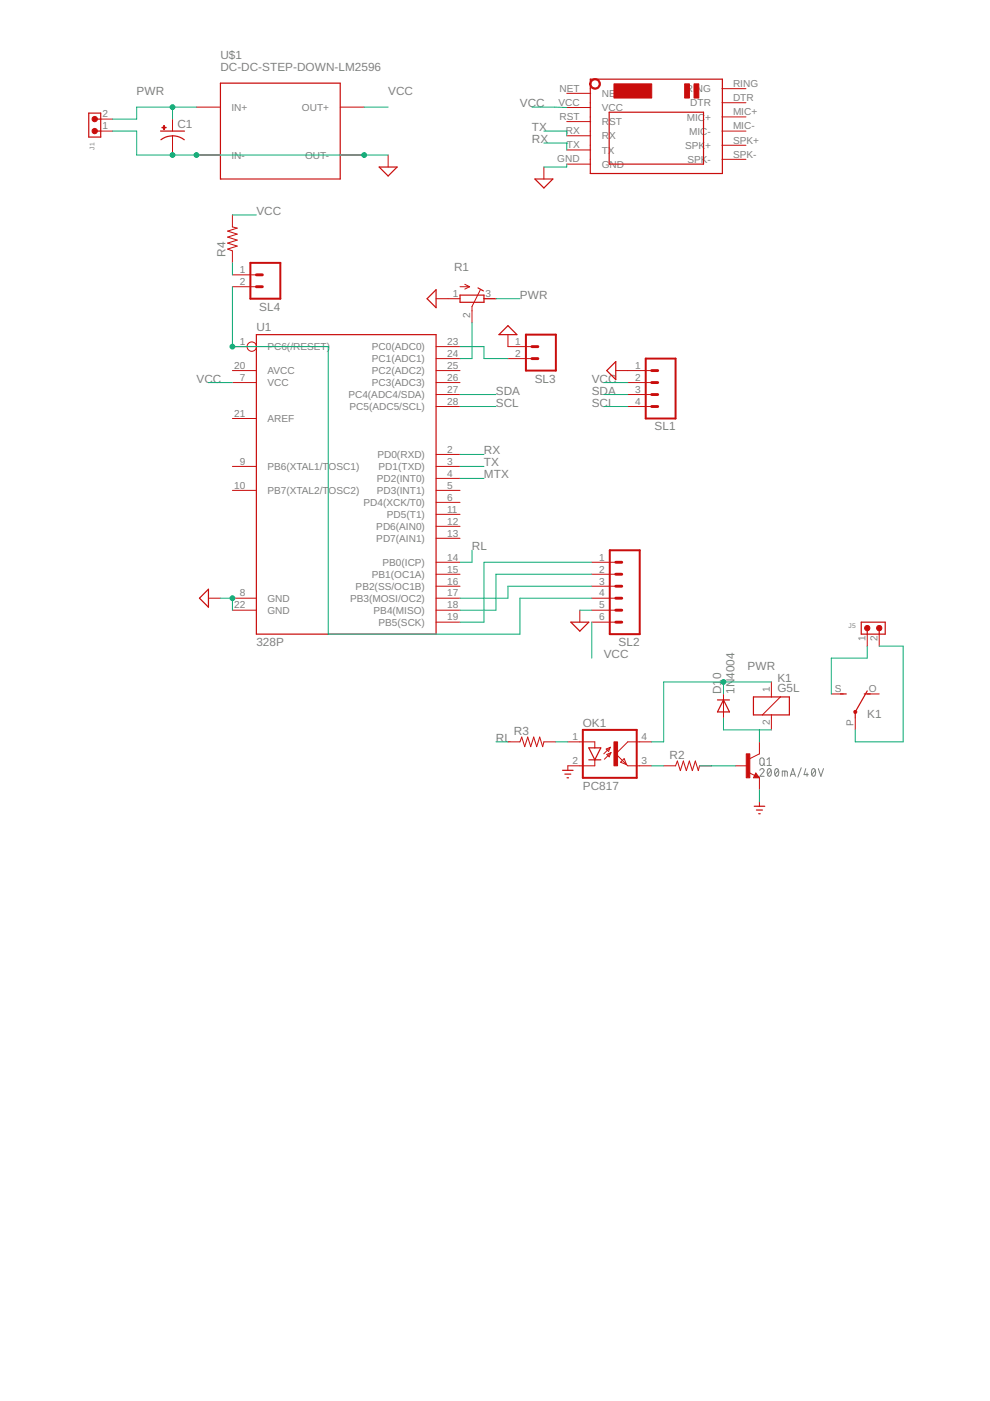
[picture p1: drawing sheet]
<svg xmlns="http://www.w3.org/2000/svg" width="210mm" height="297mm" viewBox="0 0 210 297" stroke-linecap="round" stroke-linejoin="round" font-family="sans-serif">
<g fill="none" stroke="#808080" stroke-width=".21">
<path d="M161.1 163.3a.44 .44 0 0 1 .6-.3 .44 .44 0 0 1 .2 .7l-.8 .9h.9M161.2 160.8l.3-.1 .4 .1 .1 1a.46 .46 0 0 1-.4 .5 .46 .46 0 0 1-.5-.5zM161.8 161.9l.4 .4M162.6 161l.5-.3v1.6M162.6 162.3h.9M162.9 163.1l.2-.1a.97 .97 0 0 1 0 1.6 1.03 1.03 0 0 1-.2-1.5zM163.5 163.3l-.7 .9M164.4 163.1l.3-.1a.97 .97 0 0 1 0 1.6 1.03 1.03 0 0 1-.3-1.5zM165 163.3l-.7 .9M165.9 164.6v-1.1l1 .1v1M166.4 163.5v1.1M167.6 164.6l.5-1.6 .6 1.6"/>
<path d="M167.7 164.2h.8M169.9 162.8l-.7 2M170.8 163l-.3 1.2h.9M171.1 163.9v.7M172.2 163.1l.3-.1a.97 .97 0 0 1 0 1.6 1.03 1.03 0 0 1-.3-1.5zM172.8 163.3l-.7 .9M173.5 163l.6 1.6 .5-1.6"/>
</g>
<g fill="none" stroke="#c90d0c" stroke-width=".25">
<path d="M46.7 17.6h25.4v20.4h-25.4zM125.2 16.8h28v20h-28zM18.8 24h2.6v5.1h-2.6zM20.1 27.8h1.3M20.1 25.3h1.3M34 27.8h5.1M34.1 29.6a4 4 0 0 1 5 0M80.4 35.4h3.8l-1.9 1.9zM113.4 38h3.8l-1.9 1.9zM129.2 23.8h20v11h-20zM54.4 71h38.1v63.5h-38.1zM92.5 61.4v3.8l-1.9-1.9z"/>
<path d="M97.5 62.6h5.1v1.5h-5.1zM101.3 61l1.2 .7M107.7 69l1.9 2h-3.8zM130.6 76.7v3.8l-1.9-1.9zM44.2 124.9v3.8l-1.9-1.9zM121 131.9h3.8l-1.9 1.9zM182.6 131.9h5.1v2.6h-5.1zM183.9 133.2v1.3M186.4 133.2v1.3M124.8 158.6h2.6l-1.3 2.5zM152.1 148.4h2.6M153.4 148.4l1.3 2.5h-2.6z"/>
<path d="M159.7 147.8h7.7v3.8h-7.7zM178.2 147.1h1.2M183.2 147.1h1.3M183.9 146.5l-2.6 4.4v1.3M119.3 163.3h2.2M119.8 164.1h1.2M120.2 164.9h.3M124.8 161.1h2.6M159.9 170.9h2.2M160.3 164.4l.1 .3h-.4l.3-.6 .5 .7h-.8M160.4 171.7h1.2M160.9 172.5h.3"/>
</g>
<g fill="none" stroke="#c90d0c" stroke-width=".21">
<path d="M120.2 19.8h5M153.1 18.8h5.1M21.4 27.8h2.5M21.4 25.3h2.5M36.6 25.3v2.5M36.6 28.8v4.1M41.7 22.7h5M41.7 32.9h5M72.1 22.7h5.1M72.1 32.9h5.1M82.3 32.9v2.5M115.3 35.4v2.6"/>
<path d="M120.2 22.8h5M120.2 25.8h5M120.2 28.8h5M120.2 31.8h5M120.2 34.8h5M153.1 27.8h5.1M153.1 33.8h5.1M153.1 30.8h5.1M153.1 24.8h5.1M153.1 21.8h5.1M49.3 58.3h5.1M49.3 45.6v2.5l1 .3-2 .6 2 .6-2 .7 2 .6-2 .6 2 .7-2 .6 1 .4v2.5"/>
<path d="M49.3 78.6h5.1M49.3 73.5h3.1M49.3 60.8h5.1M92.5 78.6h5M92.5 76h5M92.5 73.5h5M92.5 63.3h5M97.5 60.8h2.1M98.6 60.3l1 .5M99.6 60.8l-1 .5M101.8 61.5l-1.7 3.5v3.4M102.6 63.3h2.6"/>
<path d="M107.7 76h5.1M107.7 71v2.5h5.1M130.6 78.6h7.6M49.3 98.9h5.1M49.3 81.1h5.1M49.3 88.7h5.1M92.5 98.9h5M92.5 81.1h5M92.5 96.4h5M92.5 86.2h5M92.5 83.7h5M133.1 81.1h5.1"/>
<path d="M133.1 86.2h5.1M133.1 83.7h5.1M49.3 104h5.1M92.5 104h5M92.5 119.2h5M92.5 114.1h5M92.5 111.6h5M92.5 109.1h5M92.5 106.5h5M92.5 101.4h5M125.5 119.2h5.1M44.2 126.8h2.5"/>
<path d="M49.3 126.8h5.1M49.3 129.4h5.1M92.5 131.9h5M92.5 126.8h5M92.5 129.4h5M92.5 124.3h5M92.5 121.8h5M122.9 129.4v2.5M125.5 131.9h5.1M125.5 126.8h5.1M125.5 129.4h5.1M125.5 124.3h5.1"/>
<path d="M125.5 121.8h5.1M183.9 134.5v2.5M186.4 134.5v2.5M107.7 157.3h2.5l.4-1 .7 2 .6-2 .6 2 .7-2 .6 2 .6-2 .7 2 .2-1h2.6M120.4 157.3h5.7v1.3M128.5 158.8l.9-.4-.4 .9zM128.7 160l.8-.4-.3 .9zM129.4 158.4l-1.4 1.4M129.5 159.6l-1.4 1.4M138.2 157.3h-5.1l-2.5 2.5 2.5 2.6h5.1M153.4 147.1v5.1M161 157.3v2.5l-2 1"/>
<path d="M163.6 144.6v3.2M163.6 151.6v3.1M165.5 147.8l-3.9 3.8M176.3 147.1h2.5M181.3 152.2v2.5M183.9 147.1h2.5M126.1 161.1v1.3h-5.7v.9M132.3 160.8l.5 1.3-1.2-.5zM140.7 162.4h2.5l.4-1 .7 2 .6-2 .6 2 .7-2 .6 2 .6-2 .7 2 .2-1h2.6M155.9 162.4h2.6M158.8 163.8l1.2 .6M160.3 163.9l.7 1h-1.3z"/>
<path d="M161 164.9v2.5M161 170v.9"/>
<circle cx="53.4" cy="73.5" r=".99"/>
</g>
<g fill="#c90d0c" stroke="#c90d0c" stroke-width=".21">
<path d="M125.4 16.9a1.13 1.13 0 0 1 1.8 .4 1.13 1.13 0 0 1-.8 1.6 1.13 1.13 0 0 1-1.4-1.1h.3a.87 .87 0 0 1 1.2-.8 .87 .87 0 0 1 .2 1.4 .87 .87 0 0 1-1.4-.4v-.2h-.3z" fill-rule="evenodd"/>
<circle cx="20.1" cy="27.8" r=".56"/>
<circle cx="20.1" cy="25.3" r=".56"/>
<circle cx="181.3" cy="150.9" r=".32"/>
<circle cx="183.9" cy="133.2" r=".58"/>
<circle cx="186.4" cy="133.2" r=".58"/>
</g>
<g fill="#c90d0c" stroke="#c90d0c" stroke-width=".21">
<path d="M147.2 17.8h1v3h-1z"/>
<path d="M145.2 17.8h1v3h-1z"/>
<path d="M130.2 17.8h8v3h-8z"/>
<path d="M158.2 159.8h.8v5.1h-.8z"/>
<path d="M130.2 157.3h.7v5.1h-.7z"/>
<path d="M34.3 27h.9v.1h-.9z"/>
<path d="M34.7 26.6h.1v.9h-.1z"/>
</g>
<path d="M53.1 55.7h6.3v7.6h-6.3zM111.5 71h6.4v7.6h-6.4zM136.9 76h6.3v12.7h-6.3zM129.3 116.7h6.3v17.8h-6.3zM123.6 154.7h11.4v10.2h-11.4z" fill="none" stroke="#c90d0c" stroke-width=".42"/>
<g fill="none" stroke="#c90d0c" stroke-width=".61">
<path d="M54.4 58.3h1.2M54.4 60.8h1.2M112.8 76h1.2M112.8 73.5h1.2M138.2 78.6h1.2M138.2 83.7h1.2M138.2 81.1h1.2M138.2 86.2h1.2M130.6 119.2h1.2M130.6 124.3h1.2M130.6 121.8h1.2M130.6 129.4h1.2"/>
<path d="M130.6 126.8h1.2M130.6 131.9h1.2"/>
</g>
<g fill="none" stroke="#0dab76" stroke-width=".21">
<path d="M23.9 27.8h5.1v5.1h53.3M36.6 22.7v2.6M41.7 22.7h-12.7v2.6h-5.1M77.2 22.7h5.1M112.8 22.7l7.4 .1M115.3 27.8h4.9v1M115.3 30.3h5.1M120.2 30.3v1.5M120.2 34.8v.6h-4.9M49.3 45.6h5.1M49.3 55.7v2.6M49.3 60.8v12.7h20.3v61h40.6v-7.7h15.3"/>
<path d="M97.5 73.5h5.1v2.5h5.1M100.1 68.4v7.6h-2.6M105.2 63.3h5M44.2 81.1h5.1M97.5 98.9h5.1M97.5 96.4h5.1M97.5 86.2h7.7M97.5 83.7h7.7M128 81.1h5.1M128 86.2h5.1M128 83.7h5.1M97.5 101.4h5.1"/>
<path d="M100.1 116.7v2.5h-2.6M125.5 119.2h-22.9v12.7h-5.1M46.7 126.8h2.6v2.6M122.9 129.4h2.6M125.5 131.9v7.6M125.5 124.3h-17.8v2.5h-10.2M125.5 121.8h-20.3v7.6h-7.7M183.9 137v2.5h-7.6v7.6M186.4 137h5.1v20.3h-10.2v-2.6M105.2 157.3h2.5M117.9 157.3h2.5M153.4 144.6v2.5"/>
<path d="M153.4 152.2v2.5h10.2M161 154.7v2.6M163.6 144.6h-22.9v12.7h-2.5M138.2 162.4h2.5M148.3 162.4h7.6M161 167.4v2.6"/>
</g>
<g fill="#0dab76" stroke="#0dab76" stroke-width=".21">
<circle cx="36.6" cy="32.9" r=".51"/>
<circle cx="41.7" cy="32.9" r=".51"/>
<circle cx="77.2" cy="32.9" r=".51"/>
<circle cx="49.3" cy="126.8" r=".51"/>
<circle cx="49.3" cy="73.5" r=".51"/>
<circle cx="36.6" cy="22.7" r=".51"/>
<circle cx="153.4" cy="144.6" r=".51"/>
</g>
<g font-size="2.5" fill="#808080">
<text x="46.7" y="15.1">DC-DC-STEP-DOWN-LM2596</text>
<text x="46.7" y="12.6">U$1</text>
<text x="29" y="20.2">PWR</text>
<text x="82.3" y="20.2">VCC</text>
<text x="110.2" y="22.7">VCC</text>
<text x="37.6" y="27.2">C1</text>
<text x="112.8" y="27.8">TX</text>
<text x="112.8" y="30.3">RX</text>
<text x="54.4" y="45.6">VCC</text>
<text x="47.8" y="54.5" transform="rotate(-90 47.8 54.5)">R4</text>
<text x="96.3" y="57.4">R1</text>
<text x="55" y="65.9">SL4</text>
<text x="110.2" y="63.3">PWR</text>
<text x="54.4" y="70.2">U1</text>
<text x="41.7" y="81.1">VCC</text>
<text x="105.2" y="83.7">SDA</text>
<text x="113.4" y="81.1">SL3</text>
<text x="125.5" y="81.1">VCC</text>
<text x="125.5" y="83.7">SDA</text>
<text x="105.2" y="86.2">SCL</text>
<text x="125.5" y="86.2">SCL</text>
<text x="138.8" y="91.3">SL1</text>
<text x="102.6" y="98.9">TX</text>
<text x="102.6" y="96.4">RX</text>
<text x="102.6" y="101.4">MTX</text>
<text x="100.1" y="116.7">RL</text>
<text x="54.4" y="137">328P</text>
<text x="131.2" y="137">SL2</text>
<text x="128" y="139.5">VCC</text>
<text x="152.9" y="143.9" transform="rotate(-90 152.9 143.9)">0</text>
<text x="155.7" y="143.9" transform="rotate(-90 155.7 143.9)">4004</text>
<text x="158.5" y="142.1">PWR</text>
<text x="152.9" y="147.1" transform="rotate(-90 152.9 147.1)">D1</text>
<text x="155.7" y="147.1" transform="rotate(-90 155.7 147.1)">1N</text>
<text x="164.8" y="146.8">G5L</text>
<text x="164.8" y="144.6">K1</text>
<text x="109" y="155.8">R3</text>
<text x="123.6" y="154.1">OK1</text>
<text x="183.9" y="152.2">K1</text>
<text x="105.2" y="157.3">RL</text>
<text x="142" y="160.9">R2</text>
<text x="123.6" y="167.5">PC817</text>
</g>
<g font-size="2.1" fill="#808080">
<text x="49.1" y="23.5">IN+</text>
<text x="64" y="23.5">OUT+</text>
<text x="118.4" y="22.4">VCC</text>
<text x="118.6" y="19.4">NET</text>
<text x="127.6" y="20.6">NE</text>
<text x="127.6" y="23.6">VCC</text>
<text x="145.4" y="19.6">RI</text>
<text x="146.3" y="22.6">DTR</text>
<text x="147.5" y="19.6">NG</text>
<text x="155.4" y="21.4">DTR</text>
<text x="155.4" y="18.4">RING</text>
<text x="21.7" y="27.4">1</text>
<text x="21.7" y="24.9">2</text>
<text x="118.6" y="25.4">RST</text>
<text x="119.9" y="28.4">RX</text>
<text x="127.6" y="26.6">RST</text>
<text x="127.6" y="29.6">RX</text>
<text x="145.6" y="25.6">MIC</text>
<text x="146.1" y="28.6">MIC-</text>
<text x="149.5" y="25.6">+</text>
<text x="155.4" y="27.4">MIC-</text>
<text x="155.4" y="24.4">MIC+</text>
<text x="49.1" y="33.6">IN-</text>
<text x="64.7" y="33.6">OUT-</text>
<text x="118.1" y="34.4">GND</text>
<text x="120.2" y="31.4">TX</text>
<text x="127.6" y="32.6">TX</text>
<text x="127.6" y="35.5">GND</text>
<text x="145.2" y="31.6">SPK</text>
<text x="145.8" y="34.6">SPK-</text>
<text x="149.5" y="31.6">+</text>
<text x="155.4" y="33.4">SPK-</text>
<text x="155.4" y="30.4">SPK+</text>
<text x="50.8" y="57.9">1</text>
<text x="50.8" y="60.4">2</text>
<text x="96" y="63">1</text>
<text x="103" y="63">3</text>
<text x="99.7" y="67.4" transform="rotate(-90 99.7 67.4)">2</text>
<text x="50.8" y="73.1">1</text>
<text x="56.7" y="74.3">PC6(/RESET)</text>
<text x="78.8" y="76.8">PC1(ADC1)</text>
<text x="78.8" y="74.3">PC0(ADC0)</text>
<text x="94.8" y="75.7">24</text>
<text x="94.8" y="73.1">23</text>
<text x="109.2" y="73.1">1</text>
<text x="109.2" y="75.7">2</text>
<text x="49.7" y="78.2">20</text>
<text x="50.8" y="80.8">7</text>
<text x="56.7" y="81.9">VCC</text>
<text x="56.7" y="79.3">AVCC</text>
<text x="78.8" y="81.9">PC3(ADC3)</text>
<text x="78.8" y="79.3">PC2(ADC2)</text>
<text x="94.8" y="83.3">27</text>
<text x="94.8" y="80.8">26</text>
<text x="94.8" y="78.2">25</text>
<text x="134.6" y="78.2">1</text>
<text x="134.6" y="80.8">2</text>
<text x="134.6" y="83.3">3</text>
<text x="49.7" y="88.4">21</text>
<text x="56.7" y="89.5">AREF</text>
<text x="73.9" y="84.4">PC4(ADC4/SDA)</text>
<text x="74.1" y="87">PC5(ADC5/SCL)</text>
<text x="94.8" y="85.8">28</text>
<text x="134.6" y="85.8">4</text>
<text x="94.8" y="96">2</text>
<text x="50.8" y="98.5">9</text>
<text x="56.7" y="99.7">PB6(XTAL1/T</text>
<text x="69.7" y="99.7">OSC1)</text>
<text x="80" y="97.1">PD0(RXD)</text>
<text x="80.3" y="99.7">PD1(TXD)</text>
<text x="94.8" y="101.1">4</text>
<text x="94.8" y="98.5">3</text>
<text x="49.7" y="103.6">10</text>
<text x="56.7" y="104.7">PB7(XTAL2/T</text>
<text x="69.7" y="104.7">OSC2)</text>
<text x="77.1" y="107.3">PD4(XCK/T0)</text>
<text x="79.9" y="104.7">PD3(INT1)</text>
<text x="79.9" y="102.2">PD2(INT0)</text>
<text x="94.8" y="106.2">6</text>
<text x="94.8" y="103.6">5</text>
<text x="79.8" y="112.4">PD6(AIN0)</text>
<text x="82" y="109.8">PD5(T1)</text>
<text x="94.8" y="113.8">13</text>
<text x="94.8" y="111.2">12</text>
<text x="94.8" y="108.7">11</text>
<text x="79.8" y="114.9">PD7(AIN1)</text>
<text x="81.1" y="120">PB0(ICP)</text>
<text x="94.8" y="118.9">14</text>
<text x="127" y="118.9">1</text>
<text x="75.4" y="125">PB2(SS/OC1B)</text>
<text x="78.8" y="122.5">PB1(OC1A)</text>
<text x="94.8" y="123.9">16</text>
<text x="94.8" y="121.4">15</text>
<text x="127" y="121.4">2</text>
<text x="127" y="123.9">3</text>
<text x="49.7" y="129">22</text>
<text x="50.8" y="126.5">8</text>
<text x="56.7" y="127.6">GND</text>
<text x="56.7" y="130.1">GND</text>
<text x="74.2" y="127.6">PB3(MOSI/OC2)</text>
<text x="79.2" y="130.1">PB4(MISO)</text>
<text x="94.8" y="131.5">19</text>
<text x="94.8" y="129">18</text>
<text x="94.8" y="126.5">17</text>
<text x="127" y="126.5">4</text>
<text x="127" y="129">5</text>
<text x="127" y="131.5">6</text>
<text x="80.3" y="132.7">PB5(SCK)</text>
<text x="183.5" y="136" transform="rotate(-90 183.5 136)">1</text>
<text x="186.1" y="136" transform="rotate(-90 186.1 136)">2</text>
<text x="163.2" y="146.8" transform="rotate(-90 163.2 146.8)">1</text>
<text x="177" y="146.8">S</text>
<text x="184.2" y="146.8">O</text>
<text x="163.2" y="153.8" transform="rotate(-90 163.2 153.8)">2</text>
<text x="181" y="154" transform="rotate(-90 181 154)">P</text>
<text x="121.4" y="156.9">1</text>
<text x="136" y="156.9">4</text>
<text x="121.4" y="162">2</text>
<text x="136" y="162">3</text>
</g>
<g font-size="1.4" fill="#808080">
<text x="20" y="31.7" transform="rotate(-90 20 31.7)">J1</text>
<text x="179.9" y="133.1">J5</text>
</g>
</svg>
